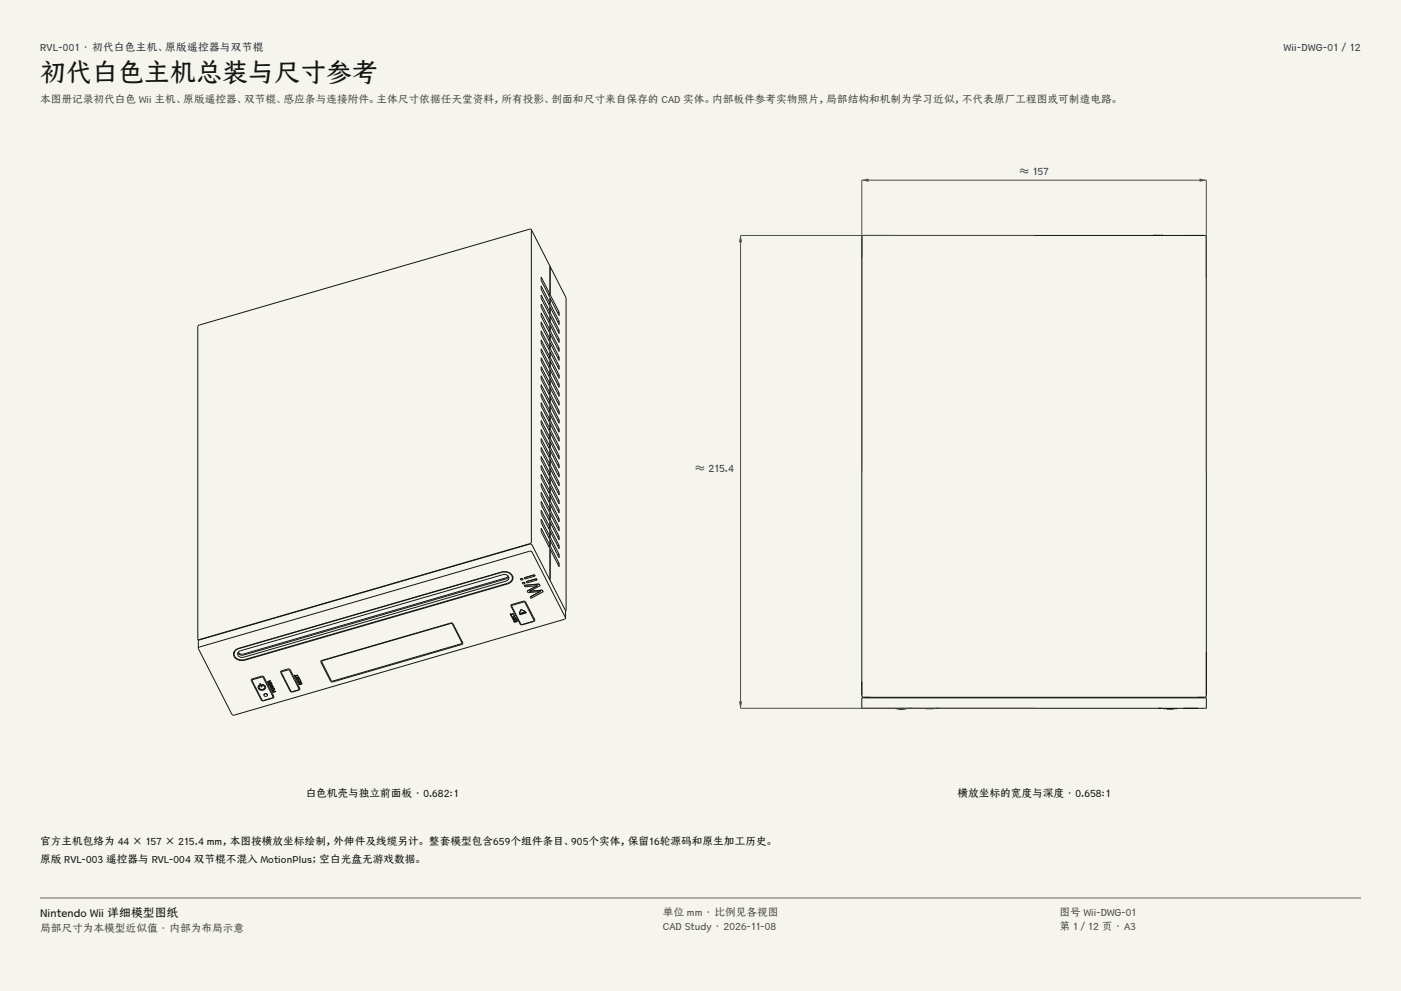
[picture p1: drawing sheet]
<svg xmlns="http://www.w3.org/2000/svg" width="420mm" height="297mm" viewBox="0 0 420 297" stroke-linecap="round" stroke-linejoin="round" font-family="sans-serif">
<g fill="#f5f4ed">
<path d="M0 0h420v297h-420z"/>
<path d="M12 12h396v275h-396z"/>
</g>
<g fill="none" stroke="#141413" stroke-width=".3">
<path d="M159.3 68.8l-.1 93.8-.4 .4-99 28.7-.5-.1M159.3 68.8l-.5-.1-99 28.7-.4 .3-.1 93.9M159.3 68.8l5.6 11M164.9 79.8h.1M164.9 79.8v8.4M164.9 79.8l4.8 9.5v93.6l-.2 .3M164.9 79.8v8.5M258.4 70.8l.5-.2h102.2l.5 .2v137.7l-.2 .4-102.5 .1-.5-.3zM345.7 70.5h1.1M345.7 70.5h.1M345.8 70.5h.1M346.2 70.5h.1"/>
<path d="M346.6 70.5h.1M346.8 70.5h.1M346.9 70.5h.1M346.9 70.5h.8M347.7 70.5h.1M347.9 70.5h.7M347.9 70.5h.1M348.2 70.5h.1M348.4 70.5h.1M348.6 70.5h.1M164.9 88.2l-2.7-5.2v1l2.7 5.2v1.7M164.9 90.9l-2.7-5.2v1l2.7 5.2v1.7"/>
<path d="M164.9 93.6l-2.7-5.2v1l2.7 5.2v1.7M164.9 96.3l-2.7-5.2v1l2.7 5.1v1.8M164.9 99l-2.7-5.2v1l2.7 5.1v1.7M164.9 88.2l-.5 .1M164.9 90.9l-.5 .1M164.9 93.6l-.5 .1M164.9 96.3l-.5 .1M164.9 99l-.5 .1M164.9 89.3v1.7M164.9 92v1.7M164.9 94.7v1.7M164.9 97.4v1.7"/>
<path d="M164.9 88.3l2.7 5.3M164.9 89.3l2.7 5.3v-1M164.9 92l2.7 5.3v-1M164.9 94.7l2.7 5.3v-1M164.9 97.4l2.7 5.3v-1M164.9 91l2.7 5.3M164.9 93.7l2.7 5.3M164.9 96.4l2.7 5.3M164.9 99.1l2.7 5.3M164.9 88.3l-.4 .1M164.9 89.3h.1M164.9 91l-.4 .1"/>
<path d="M164.9 92h.1M164.9 93.7l-.4 .1M164.9 94.7h.1M164.9 96.4l-.4 .1M164.9 97.4h.1M164.9 99.1l-.4 .1M167.6 93.6l-.4 .1M167.6 96.3l-.4 .1M167.6 99l-.4 .1M164.9 101.6l-2.7-5.1v1l2.7 5.1v1.7M164.9 104.3l-2.7-5.1v.9l2.7 5.2v1.7M164.9 107l-2.7-5.1v.9l2.7 5.2v1.7"/>
<path d="M164.9 109.7l-2.7-5.2v1l2.7 5.2v1.7M164.9 112.4l-2.7-5.2v1l2.7 5.2v1.7M164.9 115.1l-2.7-5.2v1l2.7 5.2v1.7M164.9 117.8l-2.7-5.2v1l2.7 5.2v1.7M164.9 101.6l-.5 .2M164.9 104.3l-.5 .2M164.9 107l-.5 .1M164.9 109.7l-.5 .1M164.9 112.4l-.5 .1M164.9 115.1l-.5 .1M164.9 117.8l-.5 .1M164.9 100.1v1.7"/>
<path d="M164.9 102.7v1.7M164.9 105.4v1.7M164.9 108.1v1.7M164.9 110.8v1.7M164.9 113.5v1.7M164.9 116.2v1.7M164.9 118.9v1.7M164.9 100.1l2.7 5.2v-.9M164.9 102.7l2.7 5.3v-1M164.9 105.4l2.7 5.3v-1M164.9 108.1l2.7 5.3v-1M164.9 110.8l2.7 5.3v-1"/>
<path d="M164.9 113.5l2.7 5.3v-1M164.9 116.2l2.7 5.3v-1M164.9 118.9l2.7 5.3v-1M164.9 101.8l2.7 5.2M164.9 104.4l2.7 5.3M164.9 107.1l2.7 5.3M164.9 109.8l2.7 5.3M164.9 112.5l2.7 5.3M164.9 115.2l2.7 5.3M164.9 117.9l2.7 5.3M164.9 100.1h.1M164.9 101.8l-.4 .1"/>
<path d="M164.9 102.7v.1M164.9 104.4l-.4 .2M164.9 105.4v.1M164.9 107.1l-.4 .2M164.9 108.1h.1M164.9 109.8l-.4 .2M164.9 110.8h.1M164.9 112.5l-.4 .1M164.9 113.5h.1M164.9 115.2l-.4 .1M164.9 116.2h.1M164.9 117.9l-.4 .1"/>
<path d="M164.9 118.9h.1M167.6 101.7l-.4 .1M167.6 104.4l-.4 .1M167.6 107l-.4 .2M167.6 109.7l-.4 .2M167.6 112.4l-.4 .1M167.6 115.1l-.4 .1M167.6 117.8l-.4 .1M164.9 120.5l-2.7-5.2v1l2.7 5.1v1.7M164.9 123.1l-2.7-5.1v1l2.7 5.1v1.7M164.9 125.8l-2.7-5.1v1l2.7 5.1v1.7M164.9 128.5l-2.7-5.1v.9l2.7 5.2v1.7"/>
<path d="M164.9 131.2l-2.7-5.2v1l2.7 5.2v1.7M164.9 133.9l-2.7-5.2v1l2.7 5.2v1.7M164.9 136.6l-2.7-5.2v1l2.7 5.2v1.7M164.9 139.3l-2.7-5.2v1l2.7 5.2v1.7M164.9 120.5l-.5 .1M164.9 123.1l-.5 .2M164.9 125.8l-.5 .2M164.9 128.5l-.5 .2M164.9 131.2l-.5 .1M164.9 133.9l-.5 .1M164.9 136.6l-.5 .1M164.9 139.3l-.5 .1"/>
<path d="M164.9 121.6v1.7M164.9 124.3v1.7M164.9 126.9v1.7M164.9 129.6v1.7M164.9 132.3v1.7M164.9 135v1.7M164.9 137.7v1.7M164.9 121.6l2.7 5.2v-.9M164.9 124.3l2.7 5.2v-.9M164.9 126.9l2.7 5.3v-1M164.9 129.6l2.7 5.3v-1M164.9 132.3l2.7 5.3v-1"/>
<path d="M164.9 135l2.7 5.3v-1M164.9 137.7l2.7 5.3v-1M164.9 120.6l2.7 5.3M164.9 123.3l2.7 5.3M164.9 126l2.7 5.2M164.9 128.6l2.7 5.3M164.9 131.3l2.7 5.3M164.9 134l2.7 5.3M164.9 136.7l2.7 5.3M164.9 139.4l2.7 5.3M164.9 120.6l-.4 .1M164.9 121.6h.1"/>
<path d="M164.9 123.3l-.4 .1M164.9 124.3h.1M164.9 126l-.4 .1M164.9 126.9v.1M164.9 128.6l-.4 .2M164.9 129.6h.1M164.9 131.3l-.4 .2M164.9 132.3h.1M164.9 134l-.4 .1M164.9 135h.1M164.9 136.7l-.4 .1M164.9 137.7h.1"/>
<path d="M164.9 139.4l-.4 .1M167.6 120.5l-.4 .1M167.6 123.2l-.4 .1M167.6 125.9l-.4 .1M167.6 128.6l-.4 .1M167.6 131.2l-.4 .2M167.6 133.9l-.4 .2M167.6 136.6l-.4 .1M167.6 139.3l-.4 .1M164.9 142l-2.7-5.2v1l2.7 5.2v1.7M164.9 144.7l-2.7-5.2v1l2.7 5.1v1.7M164.9 147.3l-2.7-5.1v1l2.7 5.1v1.7"/>
<path d="M164.9 150l-2.7-5.1v1l2.7 5.1v1.7M164.9 152.7l-2.7-5.1v.9l2.7 5.2v1.7M164.9 155.4l-2.7-5.2v1l2.7 5.2v1.7M164.9 158.1l-2.7-5.2v1l2.7 5.2v1.7M164.9 142l-.5 .1M164.9 144.7l-.5 .1M164.9 147.3l-.5 .2M164.9 150l-.5 .2M164.9 152.7l-.5 .1M164.9 155.4l-.5 .1M164.9 158.1l-.5 .1M164.9 140.4v1.7"/>
<path d="M164.9 143.1v1.7M164.9 145.8v1.7M164.9 148.4v1.8M164.9 151.1v1.7M164.9 153.8v1.7M164.9 156.5v1.7M164.9 159.2v1.7M164.9 140.4l2.7 5.3v-1M164.9 143.1l2.7 5.3v-1M164.9 145.8l2.7 5.2v-.9M164.9 148.4l2.7 5.3v-1M164.9 151.1l2.7 5.3v-1"/>
<path d="M164.9 153.8l2.7 5.3v-1M164.9 156.5l2.7 5.3v-1M164.9 159.2l2.7 5.3v-1M164.9 142.1l2.7 5.3M164.9 144.8l2.7 5.3M164.9 147.5l2.7 5.2M164.9 150.2l2.7 5.2M164.9 152.8l2.7 5.3M164.9 155.5l2.7 5.3M164.9 158.2l2.7 5.3M164.9 140.4h.1M164.9 142.1l-.4 .1"/>
<path d="M164.9 143.1h.1M164.9 144.8l-.4 .1M164.9 145.8h.1M164.9 147.5l-.4 .1M164.9 148.4v.1M164.9 150.2l-.4 .1M164.9 151.1v.1M164.9 152.8l-.4 .2M164.9 153.8h.1M164.9 155.5l-.4 .2M164.9 156.5h.1M164.9 158.2l-.4 .1"/>
<path d="M164.9 159.2h.1M167.6 142l-.4 .1M167.6 144.7l-.4 .1M167.6 147.4l-.4 .1M167.6 150.1l-.4 .1M167.6 152.7l-.4 .2M167.6 155.4l-.4 .2M167.6 158.1l-.4 .2M152.3 172.6l-.6 .6-78.8 22.8a1.14 1.14 0 0 1-1.4-.6M152.5 172.8l-.9-.6h-.9l-78.6 22.8-.8 .7v.7M152.5 172.8h.1M152.5 172.8v.7l-.8 .7-78.6 22.8-1.2-.1-.6-.5"/>
<path d="M152.5 172.9l-.8 .6-78.6 22.8a1.39 1.39 0 0 1-1.8-.6M153.6 172.9v.2M153.6 173.2a1.79 1.79 0 0 1-1.5 1.6l-78.8 22.9a2.22 2.22 0 0 1-3.1-1.7M153.6 173.2a2.22 2.22 0 0 0-3.2-1.7l-78.7 22.9a1.89 1.89 0 0 0-1.5 1.6M153.6 172.6v.6M153.6 172.6a1.74 1.74 0 0 1-1.4 2.4l-78.8 22.8a2.8 2.8 0 0 1-3.2-1M153.6 172.6v-.1a2.8 2.8 0 0 0-3.2-1.1l-78.8 22.9a1.74 1.74 0 0 0-1.4 2.4M156 173.5l.2 .4 .6-.2M156 173.5h.1M156.6 174.7l.2 .4 .6-.2M156.6 174.7h.1M156.6 173.3l.2 .4"/>
<path d="M156.6 173.3l-.6 .2M156.6 173.3h.1M156.8 173.7h.1M157.2 173.2h.1M157.2 175.4l.2 .5 3.7-.4-3.1 1.7M157.2 175.4h.1M157.2 174.5l-.6 .2M157.2 174.5h.1M157.2 174.5l.2 .4M157.4 174.9h.1M157.8 174.3h.1M158 177.2l.3 .4 3.7-.3-3.1 1.6"/>
<path d="M158 177.1v.1M158.9 178.9h.1M160.2 172.3l.2 .4M160.2 172.3h.1M160.2 172.3l-3 .9M160.4 172.7l-3.1 .8-.1-.3M160.4 172.7h.1M160.8 173.4l.2 .4M160.8 173.4h.1M160.8 173.4l-3 .9M161 173.8l-3.1 .9-.1-.4M161 173.8h.1"/>
<path d="M161.6 175h.1M161.6 175l-4.4 .4M161.6 175l.3 .6M161.9 175.6h.1M161.9 175.6l-3.2 1.6 3.9-.3M162.6 176.9l.2 .5M162.6 176.9h.1M162.8 177.4l-3.7 1.9-.2-.4M162.8 177.4h.1M164.9 163.5l-2.7-5.2v1l2.7 5.2-.1 9.1M164.9 160.8l-2.7-5.2v1l2.7 5.2v1.7M164.9 160.8l-.5 .1"/>
<path d="M164.9 163.5l-.5 .1M164.9 164.6l-.1 9.1M164.9 164.6h.1M164.9 161.9v1.7M164.9 161.9l2.7 5.3v-1M164.9 164.6l2.7 5.3v-1M164.9 160.9l2.7 5.3M164.9 163.6l2.7 5.3M164.9 160.9l-.4 .1M164.9 161.9h.1M164.9 163.6l-.4 .1M167.6 160.8l-.4 .1"/>
<path d="M167.6 163.5l-.4 .1M167.6 166.2l-.4 .1M167.6 168.9l-.4 .1M59.3 191.6l.2 .4M70.1 195.6l.1 .3M70.2 196.7v.1M70.2 195.9h.1M70.2 195.4v.6M71.3 196.4h.1M96.3 198l38.9-11.3 .6 .2 3 5.8-.3 .4-38.8 11.3-.6-.2-2.9-5.8zM96.4 198v.1M96.4 198v.3"/>
<path d="M138.5 192.7l-.3 .3-38.4 11.1-.5-.2-2.9-5.6M138.5 192.7l-2.9-5.7-.5-.1-38.4 11.1-.3 .3M138.5 192.2v.5M138.5 192.3h.1M152.9 183.9l.4 .6M152.9 183.9h.1M153 183.9h-.1M153 183.9l.1 .3M153 183.9h.1M153.1 184.1v.1M153.3 184.6a.52 .52 0 0 0 .5 .4 .52 .52 0 0 0 .5-.3M153.3 184.6h.1"/>
<path d="M153.3 184.5v.1M153.3 184.5h.1M153.3 181.2l3.6-1h.5l2.9 5.8-3.7 1.2h-.5l-2.9-5.5zM153.4 181.2v.1M153.4 184.6v.1M153.4 184.5v.1M153.4 184.5h.1M153.4 184.5h-.1M153.4 181.7l2.8 5.4 3.6-.9 .3-.3M153.4 181.7l.3-.3 3.6-.9 2.8 5.4M153.4 181.2v.5M153.6 185.2l.2 .5 .9-.3"/>
<path d="M153.6 185.2h.1M153.7 185.2h.1M153.7 185.2l.1 .3M153.7 185.2h-.1M153.8 185.5h.1M153.9 185.8h.1M153.9 184.4l.3 .2-.2 .2-.6-.1M153.9 184.3v.1M153.9 183.9l.1 .1M153.9 183.9h.1M153.9 183.9l-.8 .3M153.9 185.1l.2 .4h-.3"/>
<path d="M153.9 185.1h.1M154 184l-.8 .2 .1 .3M154 184h.1M154 186.1l.2 .4 .9-.2M154 186.1h.1M154 185.1h.1M154 185.1l.2 .3M154 185.1h-.1M154 184.3l.3 .3M154 184.3l-.1 .1M154 184.3h.1M154.1 186v.1"/>
<path d="M154.1 186l-.1 .1M154.1 186l.2 .4M154.2 185.4h.1M154.3 186.4h.1M154.3 184.6v.1M154.3 185l.2 .3-.3 .1M154.3 185h.1M154.4 186l.1 .3-.2 .1M154.4 186h.1M154.4 184.9v.1M154.4 184.9l.3 .5M154.4 184.9l-.1 .1"/>
<path d="M154.5 186h-.1M154.5 186h.1M154.5 186l.1 .3M154.6 186.3h.1M154.7 185.4h.1M154.8 185.8l.2 .4-.4 .1M154.8 185.8h.1M154.9 185.8h-.1M154.9 185.8h.1M154.9 185.8l.2 .5M155.1 186.2v.1M155.1 185.7l-.3-.1-.9 .2"/>
<path d="M155.1 185.7l-1.2 .1M155.1 185.7h.1M155.7 183.9h.1M155.8 184v.1M156.2 182.7h.1M156.2 182.7l1.4 .6M156.2 182.7l-.5 1.2M157.6 183.3h.1M157.6 183.3l-1.9 .6M157.7 183.5l.1 .2M157.7 183.5h.1M157.7 183.5l-1.9 .5"/>
<path d="M157.8 183.7l-1.9 .6-.1-.2M157.8 183.7h.1M160.1 185.3v.6M160.1 185.4h.1M169.5 185.2v-2.3l-10-19.6-.7-.2-99 28.7-.3 .4v2.1M169.5 185.2l-.3 .4-99 28.7-.7-.2-10-19.8M169.5 185.2l-10-19.8-.7-.2-99 28.7-.3 .4M75.5 203.5l2.9-.8h.6l3.1 6.3-3.1 1h-.5l-3.1-6zM75.5 203.5l.1 .1M75.6 204l3 5.9 3-.7 .3-.3M75.6 204l.3-.3 2.9-.7 3.1 5.9M75.6 203.5v.5"/>
<path d="M77.4 206h.1M77.4 206a1.17 1.17 0 0 0 1.1 .9 1.17 1.17 0 0 0 1.1-.9M77.6 206a.89 .89 0 0 0 .9 .7 .89 .89 0 0 0 .9-.7M77.8 205.4l-.4 .6M77.8 205.4l.1 .2M77.8 205l.5 .9h.2M77.9 205.6l-.3 .4M77.9 205.6h.1M78 204.9l-.2 .1M78 204.9l.5 1M78 204.9h.1M78.5 205.2l.6 .1 .5 .4"/>
<path d="M78.5 205.2l.6 .4 .3 .4M78.5 205.2h.1M78.5 205.8v.1M79.1 208.3l.5 .4 .4-.1 .2-.3M79.1 208.3a.57 .57 0 0 1 .6-.4 .57 .57 0 0 1 .5 .4M79.1 208.3h.1M79.6 205.7v.3M79.6 206h.1M80.2 208.3h.1M80.2 204.4l.2 .3 .9-.2M80.2 204.4h.1M80.3 204.4l.1 .1"/>
<path d="M80.3 204.4l.4 .1-.3 .1M80.3 204.4h.1M80.4 204.5v.1M80.4 204.6h.1M80.4 204.9l.3 .4 .9-.2M80.4 204.9h.1M80.5 204.8l.2 .4M80.5 204.8v.1M80.5 204.8l-.1 .1M80.6 204.2l-.4 .2M80.6 204.2l.1 .1M80.7 204.3h.1"/>
<path d="M80.7 205.2h.1M80.7 205.4l.9 .1-.7 .3M80.7 205.4h.1M80.8 204.3v.2M80.8 204.3h.1M80.8 204.1l-.1 .2M80.8 204.1h.1M80.8 204.8l.2 .3-.3 .1M80.8 204.5h.1M80.9 205.8h.9l-.7 .4M80.9 205.8h.1M80.9 204.8l.2 .3"/>
<path d="M80.9 204.8h.1M80.9 204.8h-.1M81 203.9v.1M81 203.9h.1M81 203.9l-.2 .2M81 204l-.2 .3M81 204h.1M81.1 205.1h.1M81.1 206.2h.1M81.2 204.4l.1 .1M81.2 204.4h.1M81.2 204.4l-.4 .1"/>
<path d="M81.2 204.6l.2 .4-.3 .1M81.2 204.6h.1M81.3 204.5h.1M81.3 206.6h.1M81.3 204.6h.1M81.3 204.6l.3 .5M81.3 204.6h-.1M81.4 206.6l.2 .2M81.4 206.6l.2-.2a.35 .35 0 0 1 .3-.1 .35 .35 0 0 1 .3 .3l-.6 .2M81.6 205v.1M81.7 207.2l.1 .3 .9-.2M81.7 207.1v.1"/>
<path d="M81.7 207.1l.4-.1 .2 .3M81.7 205.3l.1 .2M81.7 205.3h.1M81.7 205.3l-1 .1M81.8 205.5h.1M81.8 205.5l-.7 .3 .8-.1M81.8 207.1l.4 .2-.4 .1zM81.8 207.4h.1M81.9 208.2v.7M81.9 208.4h.1M81.9 205.7l.1 .2M81.9 205.7h.1"/>
<path d="M82 205.9l-.9 .3M82 205.9h.1M82.3 207.3h.1M82.3 206.5a.53 .53 0 0 0-.5-.3 .53 .53 0 0 0-.5 .4M82.3 206.6a.53 .53 0 0 1-.5 .3 .53 .53 0 0 1-.5-.3M82.3 206.5v.1M82.6 207.2h.1M82.6 207.2l-.3 .1M82.6 207.2l.1 .1M82.7 207.3h.1M84.3 201.1l2-.6 .7 .2 2.9 5.6-.2 .5-2 .6-.7-.3-2.9-5.5zM84.3 201.1l.1 .1"/>
<path d="M84.4 201.6l2.9 5.6 2.1-.4 .2-.3M84.4 201.6l.2-.3 2.1-.5 2.9 5.7M84.4 201.1v.5M88.2 202.3l.6 1.1 .9-.3M88.2 202.3h.1M88.3 202.3h-.1M88.3 202.3l.1 .3M88.3 202.3h.1M88.4 202.5v.1M88.5 203h.1M88.6 202.9h-.1M88.6 202.9h.1"/>
<path d="M88.6 202.9l-.1 .1M88.6 202.9v.1M88.8 203.3h.1M88.9 203.6l.2 .4 .4-.2M88.9 203.6h.1M88.9 202.9l.2 .3-.3 .1M88.9 202.9h.1M89 203.6v.1M89 203.5v.1M89 203.5l-.1 .1M89 202.9h-.1M89 202.9l.2 .3"/>
<path d="M89 202.9h.1M89 203.7l.1 .2M89 203.8l.1 .1M89.1 203.9h.2M89.1 204.2l.3 .4 .9-.3M89.1 204.1v.1M89.2 203.2h.1M89.2 202.3l-.8 .3M89.2 202.3l.1 .1M89.2 202.3h.1M89.2 204.1l.2 .4M89.2 204.1h.1"/>
<path d="M89.2 204.1l-.1 .1M89.3 202.4l-.8 .2 .3 .7M89.3 202.4h.1M89.3 203.6v.2M89.3 203.6h.1M89.3 202.7h.1M89.3 202.7l.2 .4-.3 .1M89.3 203.8v.1M89.3 203.8h.1M89.4 204.5h.1M89.4 202.7h-.1M89.4 202.7l.3 .4"/>
<path d="M89.4 202.7h.1M89.4 203.6l.2-.2 .2 .3M89.4 203.6h.1M89.4 203.6l.1 .1M89.5 203.7v.1M89.5 203.7h.1M89.5 203.8h.1M89.5 203.4l-.2 .2M89.5 203.4l.4 .1M89.5 204.1h.1M89.5 204.1l.2 .3-.3 .1M89.5 204.9l.2 .3 .9-.2"/>
<path d="M89.5 204.9h.1M89.6 204.8l-.1 .1M89.6 204h.1M89.6 204l.2 .4M89.6 204l-.1 .1M89.6 205.9v.6M89.7 203.1h.1M89.7 204.9v.2M89.7 204.9l.4 .1-.4 .1M89.7 204.9h.1M89.7 206h-.1M89.7 205.1h.1"/>
<path d="M89.8 204.3v.1M89.8 203.8h.1M89.8 203.7h.1M89.8 203.7v.1M89.9 204.7l-.3 .1M89.9 204.7l.1 .1M89.9 203.5v.1M89.9 203.5v.2M89.9 203.6v.2M89.9 203.9l.2 .4-.3 .1M89.9 203.9h.1M89.9 203.8h.1"/>
<path d="M89.9 203.8h-.1M90 204.8h.1M90 203.9h.1M90 203.9l.3 .4M90 203.9h-.1M90.1 204.8l.1 .2M90.1 204.8h.1M90.1 204.6l-.1 .2M90.1 204.6h.1M90.2 205h.1M90.3 204.3h.1M90.3 204.4h.1"/>
<path d="M90.3 204.4l-.2 .2M90.3 204.4l.1 .1M90.4 204.5l-.3 .3M90.4 204.5h.1M90.5 204.9l-.3 .1M90.5 204.9l.1 .1M90.5 204.9h.1M90.6 205h.1M258.4 209.1h103.2v3.2h-103.2zM268.5 212.3h3.4M269.7 212.5h1M269.7 212.5h.1"/>
<path d="M269.8 212.4h-.7l.7 .1M269.8 212.4l.3 .1M269.8 212.5h.3M269.8 212.4v.1M270.1 212.5h.2M270.3 212.5h.3M270.6 212.4h.7l-.7 .1M270.6 212.4l-.3 .1M270.6 212.4v.1M270.7 212.5h.1M272.4 212.3h.1M272.4 212.3h.5"/>
<path d="M272.9 212.3h.1M273 212.3h.1M273.1 212.3h.3M273.1 212.3h.1M273.4 212.3h.1M277.5 212.3h2.5M280.6 212.3h.1M280.6 212.3h.9M280.7 212.3h.1M281.5 212.3h.1M304.1 209v.1M322.5 209v.1"/>
<path d="M347.2 212.3h.1M347.2 212.3h1M347.3 212.3h.1M348.2 212.3h.1M348.2 212.3h.2M348.4 212.3h.1M348.7 212.3h4.1M349.8 212.4h2M350.8 212.4v.1M354.8 212.3h.1M354.8 212.3h4.4M354.8 209v.1"/>
<path d="M355 209v.1M355.4 209v.1M355.4 212.3h.1M355.6 209v.1M356 212.3h.1M359.2 212.3h.1"/>
</g>
<path d="M258.4 141.4v-87.4h103.2v87.4" fill="none" stroke="#504e49" stroke-width=".3"/>
<g fill="#504e49">
<path d="M258.4 54l2-.5v1z"/>
<path d="M359.6 53.5l2 .5-2 .5z"/>
</g>
<path d="M310 70.6h-88v141.7h88" fill="none" stroke="#504e49" stroke-width=".3"/>
<g fill="#504e49">
<path d="M222 70.6l.5 2h-1z"/>
<path d="M221.5 210.2h1l-.5 2.1z"/>
</g>
<path d="M12 269.3h396zM12 269h396v.3h-396z" fill-rule="evenodd" fill="#504e49"/>
<text font-size="7.8" fill="#141413" x="12" y="24.7">初代白色主机总装与尺寸参考</text>
<text font-size="3.5" fill="#141413" x="12" y="274.9">Nintendo Wii 详细模型图纸</text>
<g font-size="3.2" fill="#1b365d">
<text x="12" y="15.3">RVL-001 · 初代白色主机、原版遥控器与双节棍</text>
<text x="384.8" y="15.3">Wii-DWG-01 / 12</text>
<text x="305.6" y="52.4">≈ 157</text>
<text x="208.4" y="141.4">≈ 215.4</text>
</g>
<g font-size="3.2" fill="#504e49">
<text x="12" y="30.9">本图册记录初代白色 Wii 主机、原版遥控器、双节棍、感应条与连接附件。主体尺寸依据任天堂资料，所有投影、剖面和尺寸来自保存的 CAD 实体。内部板件参考实物照片，局部结构和机制为学习近似，不代表原厂工程图或可制造电路。</text>
<text x="198.7" y="274.5">单位 mm · 比例见各视图</text>
<text x="317.6" y="274.5">图号 Wii-DWG-01</text>
<text x="12" y="279.3">局部尺寸为本模型近似值 · 内部为布局示意</text>
<text x="198.7" y="278.8">CAD Study · 2026-11-08</text>
<text x="317.6" y="278.8">第 1 / 12 页 · A3</text>
</g>
<g font-size="3.2" fill="#141413">
<text x="91.6" y="239">白色机壳与独立前面板 · 0.682:1</text>
<text x="287.1" y="239">横放坐标的宽度与深度 · 0.658:1</text>
<text x="12" y="253.3">官方主机包络为 44 × 157 × 215.4 mm，本图按横放坐标绘制，外伸件及线缆另计。 整套模型包含659个组件条目、905个实体，保留16轮源码和原生加工历史。</text>
<text x="12" y="258.6">原版 RVL-003 遥控器与 RVL-004 双节棍不混入 MotionPlus；空白光盘无游戏数据。</text>
</g>
</svg>
